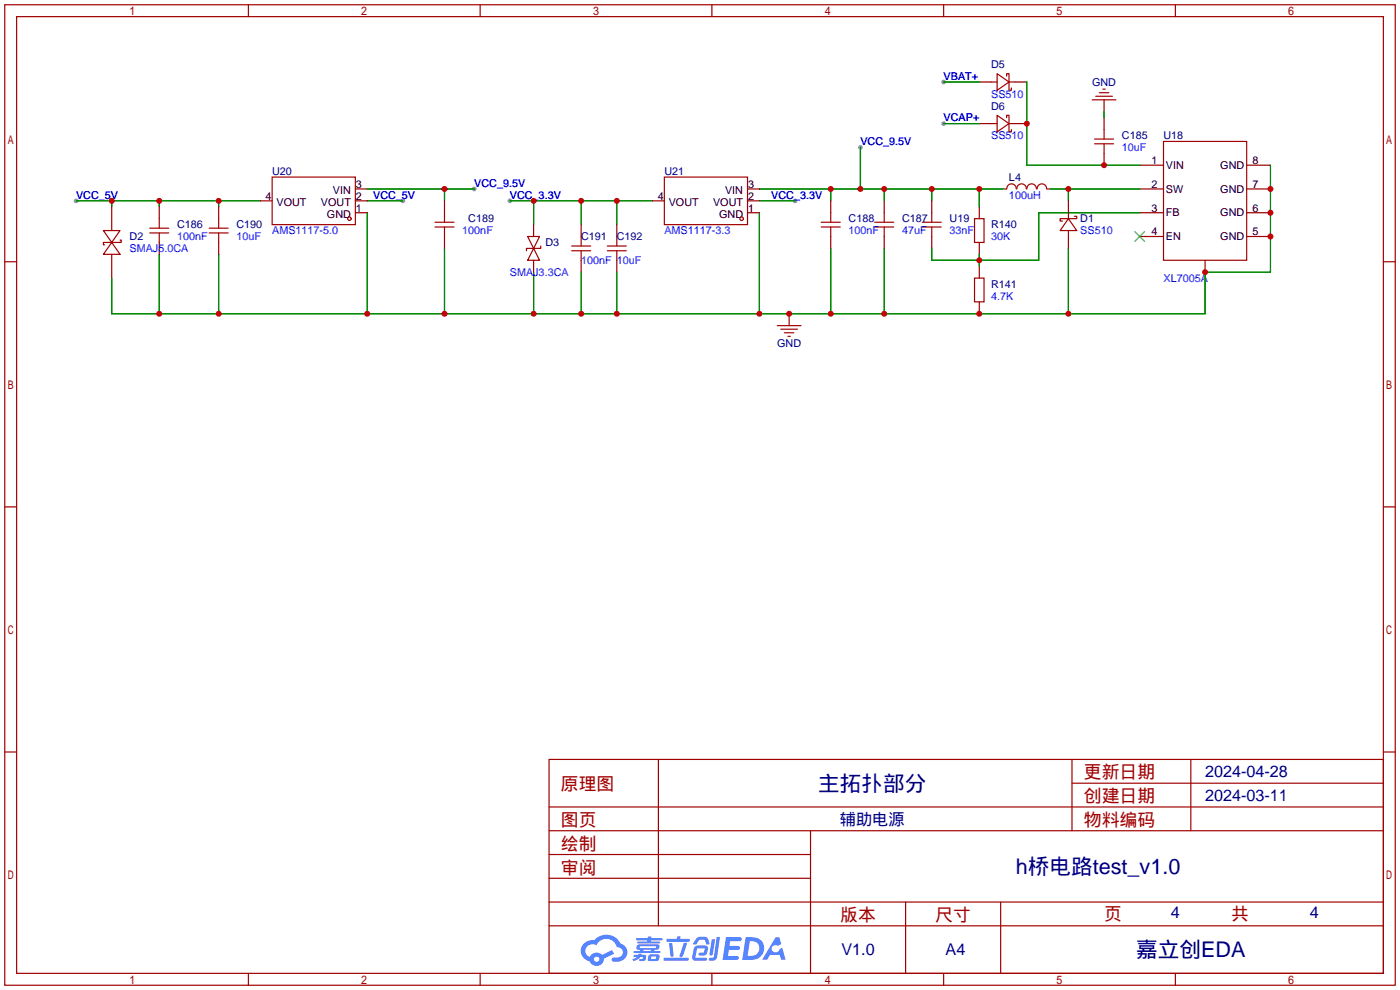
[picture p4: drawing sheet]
<svg xmlns="http://www.w3.org/2000/svg" width="299mm" height="212mm" viewBox="0 0 299 212" stroke-linecap="round" stroke-linejoin="round" font-family="sans-serif">
<g fill="#999">
<circle cx="183.9" cy="31.5" r=".51"/>
<circle cx="16.3" cy="42.9" r=".51"/>
<circle cx="169.9" cy="42.9" r=".51"/>
<circle cx="86.1" cy="42.9" r=".51"/>
<circle cx="101.3" cy="40.4" r=".51"/>
<circle cx="109" cy="42.9" r=".51"/>
<circle cx="201.7" cy="26.4" r=".51"/>
<circle cx="201.7" cy="17.5" r=".51"/>
</g>
<g fill="none" stroke="#a10000" stroke-width=".25">
<path d="M1 1h297.2v209.6h-297.2zM3.6 3.6h292.1v204.4h-292.1zM53.1 1v2.6M102.6 1v2.6M152.1 1v2.6M201.7 1v2.6M251.2 1v2.6M1 55.9h2.6M295.7 55.9h2.5M1 108.3h2.6M295.7 108.3h2.5M1 160.7h2.6"/>
<path d="M117.3 162.3h178.4v45.7h-178.4zM117.3 177.5h178.4M117.3 172.5h178.4M140.7 162.3v35.6M173.2 177.5v30.5M229.1 162.3v15.2M229.1 167.4h66.6M254.5 162.3v15.2M295.7 160.7h2.5M117.3 182.6h55.9M117.3 197.9h178.4M117.3 192.8h178.4"/>
<path d="M117.3 187.7h55.9M193.5 192.8v15.2M213.9 192.8v15.2M53.1 208v2.6M102.6 208v2.6M152.1 208v2.6M201.7 208v2.6M251.2 208v2.6"/>
</g>
<g fill="#5487ff">
<path d="M155.2 200.3h2.6a.48 .48 0 0 1 .7 .4 .48 .48 0 0 1-.6 .4h-1.8l-.2 1.1h1.9a.43 .43 0 0 1 .4 .4 .43 .43 0 0 1-.5 .4h-1.9l-.2 1.3h1.7a.45 .45 0 0 1 .5 .2 .45 .45 0 0 1-.1 .6h-3.3z"/>
<path d="M165.7 200.3h.9l.4 1.5-.8 .3a.84 .84 0 0 0-1.2 .3 .84 .84 0 0 0 .4 1.1 .84 .84 0 0 0 1.1-.4l.1-.2 .6-.3 .7 2.5h-1l-.2-1h-2.1l-.6 1h-1.1z"/>
<path d="M152.1 200.8h.7l-.5 3.1a.36 .36 0 0 1-.3 .3 .36 .36 0 0 1-.4-.3z"/>
<path d="M153.2 200.2h.7l-.6 4.3a1.13 1.13 0 0 1-1.8 .6l.2-.4h.7l.2-.2z"/>
<path d="M148.9 200.6l.6-.4h1a.77 .77 0 0 1 .9 .5l.3 1-.2 .2h-.5l-.3-.9-.2-.2-1 .1-.7 1-.6-.1-.1-.2z"/>
<path d="M148.4 202.4l.6-.3h1.7a.81 .81 0 0 1 .7 .5 .81 .81 0 0 1-.2 .8 .81 .81 0 0 1-.9 .8h-.7a.32 .32 0 0 1-.3-.3 .32 .32 0 0 1 .4-.3h.7l.2-.9-1.6 .1-.4 1.8 2.2 .1a.32 .32 0 0 1 .3 .4 .32 .32 0 0 1-.4 .2h-2.2l-.5-.3-.1-.5z"/>
<path d="M141.9 204.7h5a.33 .33 0 0 1 .3 .3 .33 .33 0 0 1-.3 .3h-4.9l-.2-.1z"/>
<path d="M146.1 201.5h.8l-.7 2a.98 .98 0 0 1-.7 1.1l-.3-.3z"/>
<path d="M143 201.6h.7l.3 2.5a.34 .34 0 0 1-.3 .4 .34 .34 0 0 1-.4-.3z"/>
<path d="M142.5 200.7h2.1l.3-.6h.6l-.1 .6h1.7a.32 .32 0 0 1 .4 .3 .32 .32 0 0 1-.4 .3h-4.5l-.2-.2z"/>
<path d="M135.5 204.1h.9l.1-.3h.6v.3h.8a.82 .82 0 0 1-.5 1.3h-.8v-.4l.7-.1 .1-.3a.68 .68 0 0 0-1 .4l-1.1 .4-.1-.4 .9-.5h-.7z"/>
<path d="M136 200.5h2.4l.1-.3h.7v.3h2.2l.2 .3-.2 .2h-2.3v.2h1.8l.2 .3-.2 .1h-4.5l-.1-.4h2l.1-.2h-2.3l-.1-.2z"/>
<path d="M159.4 200.3l-.8 4.9h1.7a2.5 2.5 0 0 0 3-2.5 2.5 2.5 0 0 0-3.1-2.4zM160.3 201.1a1.61 1.61 0 0 1 2 1.5 1.61 1.61 0 0 1-1.8 1.7h-.7z"/>
<path d="M136.2 202a.55 .55 0 0 0-.2 .8 .55 .55 0 0 0 .7 .2l.1 .3h-1.3v.3l5.4 .1 .3-.2-.2-.2h-1.2l.2-.3a.7 .7 0 0 0 .8-.3 .7 .7 0 0 0 0-.8l-4.2-.1zM136.8 202.3l3.3-.1 .1 .1-.2 .3h-3.2zM137.5 203h1.7l-.2 .3h-1.4z"/>
<path d="M138.6 204.2a1.05 1.05 0 0 0 0 1.2 2.91 2.91 0 0 0 2.2-.2 .98 .98 0 0 0 0-1.2h-1.6zM139.2 204.5l.9-.1 .1 .4-.2 .2-.8-.1z"/>
<path d="M124.9 201.6a2.23 2.23 0 0 0-.7 2.3 2.23 2.23 0 0 0 1.8 1.6 1.58 1.58 0 0 0 1.8 .9 1.58 1.58 0 0 0 1.3-1.5l2.2-1.1-.5-.7-2.1 1a1.65 1.65 0 0 0-2.7 .4 1.45 1.45 0 0 1-.8-1.9 1.45 1.45 0 0 1 2-.7l.3 .1a2.3 2.3 0 0 1 2.3-1.3 2.3 2.3 0 0 1 2 1.7 1.12 1.12 0 0 1 1.3 1 1.12 1.12 0 0 1-1.1 1.2h-.7a.45 .45 0 0 0-.6 .4 .45 .45 0 0 0 .5 .5 2.21 2.21 0 0 0 2.2-.5 2.21 2.21 0 0 0 .5-2.3 2.13 2.13 0 0 0-1.3-1.1 3.3 3.3 0 0 0-5.6-.7l-1.1 .1zM127 205a.57 .57 0 0 1 1.1 0 .57 .57 0 0 1-1.1 0z"/>
</g>
<g fill="none" stroke="#a10000" stroke-width=".25">
<path d="M211.8 17.5h1.3M213.1 15.7l2.5 1.8-2.5 1.8zM215.1 16.3v-.6h.5v3.6h.6v-.5M215.6 17.5h1.3M234.9 19.8h2.1M235.7 19.1h.5M58.2 37.8h17.7v10.2h-17.7zM142 37.8h17.8v10.2h-17.8zM211.8 26.4h1.3M213.1 24.6l2.5 1.8-2.5 1.8zM215.1 25.1v-.5h.5v3.6h.6v-.5M215.6 26.4h1.3"/>
<path d="M233.4 21.3h5.1M233.9 30.7h4.1M233.9 29.7h4.1M234.2 20.6h3.5M236 27.7v2M236 30.7v2.1M248.7 30.2h17.7v25.4h-17.7zM22.1 49.3h3.6l-1.8 2.5zM23.9 51.8l1.8 2.6h-3.6zM25.7 51.3h.2v.5h-3.8v.5h.3M32 49.8h4.1M32 48.8h4.1"/>
<path d="M34 46.7v2.1M34 49.8v2M44.7 49.8h4.1M44.7 48.8h4.1M46.7 46.7v2.1M46.7 49.8v2M93 48.5h4M93 47.5h4M95 45.5v2M95 48.5v2M112.8 50.5h2.5l-1.3 2.6zM114 53.1l1.3 2.5h-2.5z"/>
<path d="M115.6 52.6v.5h-3.1v.5M122.2 53.6h4M122.2 52.6h4M124.2 50.5v2.1M124.2 53.6v2M129.8 53.6h4.1M129.8 52.6h4.1M131.8 50.5v2.1M131.8 53.6v2M175.5 48.5h4.1M175.5 47.5h4.1M177.5 45.5v2"/>
<path d="M177.5 48.5v2M186.9 48.5h4.1M186.9 47.5h4.1M189 45.5v2M189 48.5v2M197.1 48.5h4.1M197.1 47.5h4.1M199.1 45.5v2M199.1 48.5v2M208.3 46.7h2v5.1h-2zM208.3 59.4h2v5.1h-2zM215.2 40.4a1.01 1.01 0 0 1 1-1.1 1.01 1.01 0 0 1 1 1.1"/>
<path d="M217.3 40.4a1.01 1.01 0 0 1 1-1.1 1.01 1.01 0 0 1 1 1.1M219.5 40.4a1.01 1.01 0 0 1 1-1.1 1.01 1.01 0 0 1 1 1.1M221.7 40.4a1.01 1.01 0 0 1 1-1.1 1.01 1.01 0 0 1 1 1.1M228.3 46.7l1.8 2.6h-3.5zM228.3 45.5v1.2M228.3 49.3v1.2M229.6 46.2h.5v.5h-3.5v.5h.5M166.1 69.6h5.1M166.9 70.4h3.5M167.6 71.1h2.1M168.4 71.9h.5"/>
<circle cx="74.7" cy="46.7" r=".38"/>
<circle cx="158.5" cy="46.7" r=".38"/>
</g>
<g fill="none" stroke="#870000" stroke-width=".25">
<path d="M209.3 17.5h2.5M216.9 17.5h2.6M209.3 26.4h2.5M216.9 26.4h2.6M236 21.3v2.6M236 25.1v2.6M236 32.8v2.5M243.6 35.3h5.1M266.4 35.3h5.1M23.9 44.2v5.1M23.9 54.4v5M34 44.2v2.5"/>
<path d="M34 51.8v2.6M46.7 44.2v2.5M46.7 51.8v2.6M55.6 42.9h2.6M75.9 40.4h2.6M75.9 45.5h2.6M75.9 42.9h2.6M95 42.9v2.6M95 50.5v2.6M114 48v2.5M114 55.6v2.6M124.2 48v2.5"/>
<path d="M124.2 55.6v2.6M131.8 48v2.5M131.8 55.6v2.6M139.4 42.9h2.6M159.8 40.4h2.5M159.8 45.5h2.5M159.8 42.9h2.5M177.5 42.9v2.6M177.5 50.5v2.6M189 42.9v2.6M189 50.5v2.6M199.1 42.9v2.6"/>
<path d="M199.1 50.5v2.6M209.3 44.2v2.5M209.3 51.8v2.6M209.3 56.9v2.5M214.4 40.4h.7M223.8 40.4h.7M228.3 42.9v2.6M228.3 50.5v2.6M243.6 40.4h5.1M243.6 45.5h5.1M243.6 50.5h5.1M257.6 55.6v2.6"/>
<path d="M266.4 40.4h5.1M266.4 45.5h5.1M266.4 50.5h5.1M168.7 67.1v2.5M209.3 64.5v2.6"/>
</g>
<path d="M242.6 49.5l2 2.1M244.6 49.5l-2 2.1" fill="none" stroke="#3c3" stroke-width=".25"/>
<g fill="none" stroke="#008700" stroke-width=".25">
<path d="M201.7 17.5h7.6M219.5 17.5v17.8h24.1M183.9 31.5v8.9M201.7 26.4h7.6M236 23.9v1.2M271.5 35.3v22.9h-13.9v8.9h-233.7v-7.7M16.3 42.9h39.3M23.9 42.9v1.3M34 42.9v1.3M34 54.4v12.7M46.7 42.9v1.3M46.7 54.4v12.7"/>
<path d="M78.5 40.4h22.8M78.5 45.5v21.6M78.5 42.9h7.6M95 40.4v2.5M95 53.1v14M109 42.9h30.4M114 42.9v5.1M114 58.2v8.9M124.2 42.9v5.1M124.2 58.2v8.9M131.8 42.9v5.1M131.8 58.2v8.9"/>
<path d="M162.3 40.4h52.1M162.3 45.5v21.6M162.3 42.9h7.6M177.5 40.4v2.5M177.5 53.1v14M189 40.4v2.5M189 53.1v14M199.1 40.4v2.5M209.3 40.4v3.8M209.3 54.4v2.5M224.5 40.4h19.1M228.3 40.4v2.5"/>
<path d="M228.3 53.1v14M243.6 45.5h-21.6v10.1h-22.9v-2.5"/>
</g>
<g fill="#c00">
<circle cx="228.3" cy="40.4" r=".63"/>
<circle cx="257.6" cy="58.2" r=".63"/>
<circle cx="271.5" cy="40.4" r=".63"/>
<circle cx="271.5" cy="45.5" r=".63"/>
<circle cx="271.5" cy="50.5" r=".63"/>
<circle cx="189" cy="67.1" r=".63"/>
<circle cx="177.5" cy="67.1" r=".63"/>
<circle cx="162.3" cy="67.1" r=".63"/>
<circle cx="78.5" cy="67.1" r=".63"/>
<circle cx="95" cy="67.1" r=".63"/>
<circle cx="114" cy="67.1" r=".63"/>
<circle cx="124.2" cy="67.1" r=".63"/>
<circle cx="131.8" cy="67.1" r=".63"/>
<circle cx="34" cy="67.1" r=".63"/>
<circle cx="46.7" cy="67.1" r=".63"/>
<circle cx="209.3" cy="67.1" r=".63"/>
<circle cx="168.7" cy="67.1" r=".63"/>
<circle cx="228.3" cy="67.1" r=".63"/>
<circle cx="183.9" cy="40.4" r=".63"/>
<circle cx="209.3" cy="40.4" r=".63"/>
<circle cx="177.5" cy="40.4" r=".63"/>
<circle cx="189" cy="40.4" r=".63"/>
<circle cx="199.1" cy="40.4" r=".63"/>
<circle cx="34" cy="42.9" r=".63"/>
<circle cx="46.7" cy="42.9" r=".63"/>
<circle cx="23.9" cy="42.9" r=".63"/>
<circle cx="209.3" cy="55.6" r=".63"/>
<circle cx="95" cy="40.4" r=".63"/>
<circle cx="114" cy="42.9" r=".63"/>
<circle cx="124.2" cy="42.9" r=".63"/>
<circle cx="131.8" cy="42.9" r=".63"/>
<circle cx="236" cy="35.3" r=".63"/>
<circle cx="219.5" cy="26.4" r=".63"/>
</g>
<g font-size="4.6" fill="#000080">
<text x="174.9" y="169">主拓扑部分</text>
<text x="217.1" y="186.8">h桥电路test_v1.0</text>
<text x="242.8" y="204.6">嘉立创EDA</text>
</g>
<g font-size="3.8" fill="#a00000">
<text x="231.6" y="166.4">更新日期</text>
<text x="119.9" y="168.9">原理图</text>
<text x="231.6" y="171.5">创建日期</text>
<text x="119.9" y="176.5">图页</text>
<text x="231.6" y="176.5">物料编码</text>
<text x="119.9" y="181.6">绘制</text>
<text x="119.9" y="186.7">审阅</text>
<text x="179.6" y="196.9">版本</text>
<text x="199.9" y="196.9">尺寸</text>
<text x="236" y="196.6">页</text>
<text x="263.1" y="196.6">共</text>
</g>
<g font-size="3.5" fill="#000080">
<text x="257.6" y="166.1">2024-04-28</text>
<text x="257.6" y="171.1">2024-03-11</text>
<text x="179.5" y="176.2">辅助电源</text>
<text x="250.2" y="196.3">4</text>
<text x="280" y="196.3">4</text>
<text x="179.8" y="204.2">V1.0</text>
<text x="202.1" y="204.2">A4</text>
</g>
<g font-size="2.3" fill="#00f">
<text x="201.7" y="17.1">VBAT+</text>
<text x="211.8" y="20.9">SS510</text>
<text x="201.7" y="26">VCAP+</text>
<text x="211.8" y="29.8">SS510</text>
<text x="183.9" y="31">VCC_9.5V</text>
<text x="239.8" y="32.3">10uF</text>
<text x="101.3" y="39.9">VCC_9.5V</text>
<text x="16.3" y="42.5">VCC_5V</text>
<text x="79.8" y="42.5">VCC_5V</text>
<text x="109" y="42.5">VCC_3.3V</text>
<text x="164.8" y="42.5">VCC_3.3V</text>
<text x="215.6" y="42.5">100uH</text>
<text x="27.7" y="53.9">SMAJ5.0CA</text>
<text x="37.8" y="51.4">100nF</text>
<text x="50.5" y="51.4">10uF</text>
<text x="58.2" y="50.1">AMS1117-5.0</text>
<text x="98.8" y="50.1">100nF</text>
<text x="142" y="50.1">AMS1117-3.3</text>
<text x="181.4" y="50.1">100nF</text>
<text x="192.8" y="50.1">47uF</text>
<text x="202.9" y="50.1">33nF</text>
<text x="211.8" y="51.4">30K</text>
<text x="230.9" y="50.1">SS510</text>
<text x="109" y="59">SMAJ3.3CA</text>
<text x="124.2" y="56.4">100nF</text>
<text x="131.8" y="56.4">10uF</text>
<text x="211.8" y="64.1">4.7K</text>
<text x="248.7" y="60.2">XL7005A</text>
</g>
<g font-size="2.3" fill="#000080">
<text x="211.8" y="14.5">D5</text>
<text x="211.8" y="23.4">D6</text>
<text x="233.4" y="18.3">GND</text>
<text x="239.8" y="29.8">C185</text>
<text x="248.7" y="29.8">U18</text>
<text x="58.2" y="37.4">U20</text>
<text x="142" y="37.4">U21</text>
<text x="215.6" y="38.7">L4</text>
<text x="100.1" y="47.5">C189</text>
<text x="181.4" y="47.5">C188</text>
<text x="192.8" y="47.5">C187</text>
<text x="202.9" y="47.5">U19</text>
<text x="230.9" y="47.5">D1</text>
<text x="27.7" y="51.4">D2</text>
<text x="37.8" y="48.8">C186</text>
<text x="50.5" y="48.8">C190</text>
<text x="116.6" y="52.6">D3</text>
<text x="124.2" y="51.4">C191</text>
<text x="131.8" y="51.4">C192</text>
<text x="211.8" y="48.8">R140</text>
<text x="211.8" y="61.5">R141</text>
<text x="166.1" y="74.2">GND</text>
</g>
<g font-size="2.3">
<text x="246.1" y="35.1">1</text>
<text x="267.7" y="35.1">8</text>
<text x="71.2" y="41.4">VIN</text>
<text x="76.1" y="40.2">3</text>
<text x="155" y="41.4">VIN</text>
<text x="159.9" y="40.2">3</text>
<text x="246.1" y="40.2">2</text>
<text x="249.2" y="36.1">VIN</text>
<text x="249.2" y="41.2">SW</text>
<text x="260.8" y="41.2">GND</text>
<text x="260.8" y="36.1">GND</text>
<text x="267.7" y="40.2">7</text>
<text x="56.8" y="42.7">4</text>
<text x="59.1" y="44">VOUT</text>
<text x="68.6" y="44">VOUT</text>
<text x="69.9" y="46.5">GND</text>
<text x="76.1" y="45.2">1</text>
<text x="76.1" y="42.7">2</text>
<text x="140.6" y="42.7">4</text>
<text x="142.9" y="44">VOUT</text>
<text x="152.4" y="44">VOUT</text>
<text x="153.7" y="46.5">GND</text>
<text x="159.9" y="45.2">1</text>
<text x="159.9" y="42.7">2</text>
<text x="246.1" y="45.2">3</text>
<text x="249.2" y="46.3">FB</text>
<text x="260.8" y="46.3">GND</text>
<text x="267.7" y="45.2">6</text>
<text x="246.1" y="50.3">4</text>
<text x="249.2" y="51.3">EN</text>
<text x="260.8" y="51.3">GND</text>
<text x="267.7" y="50.3">5</text>
</g>
</svg>
